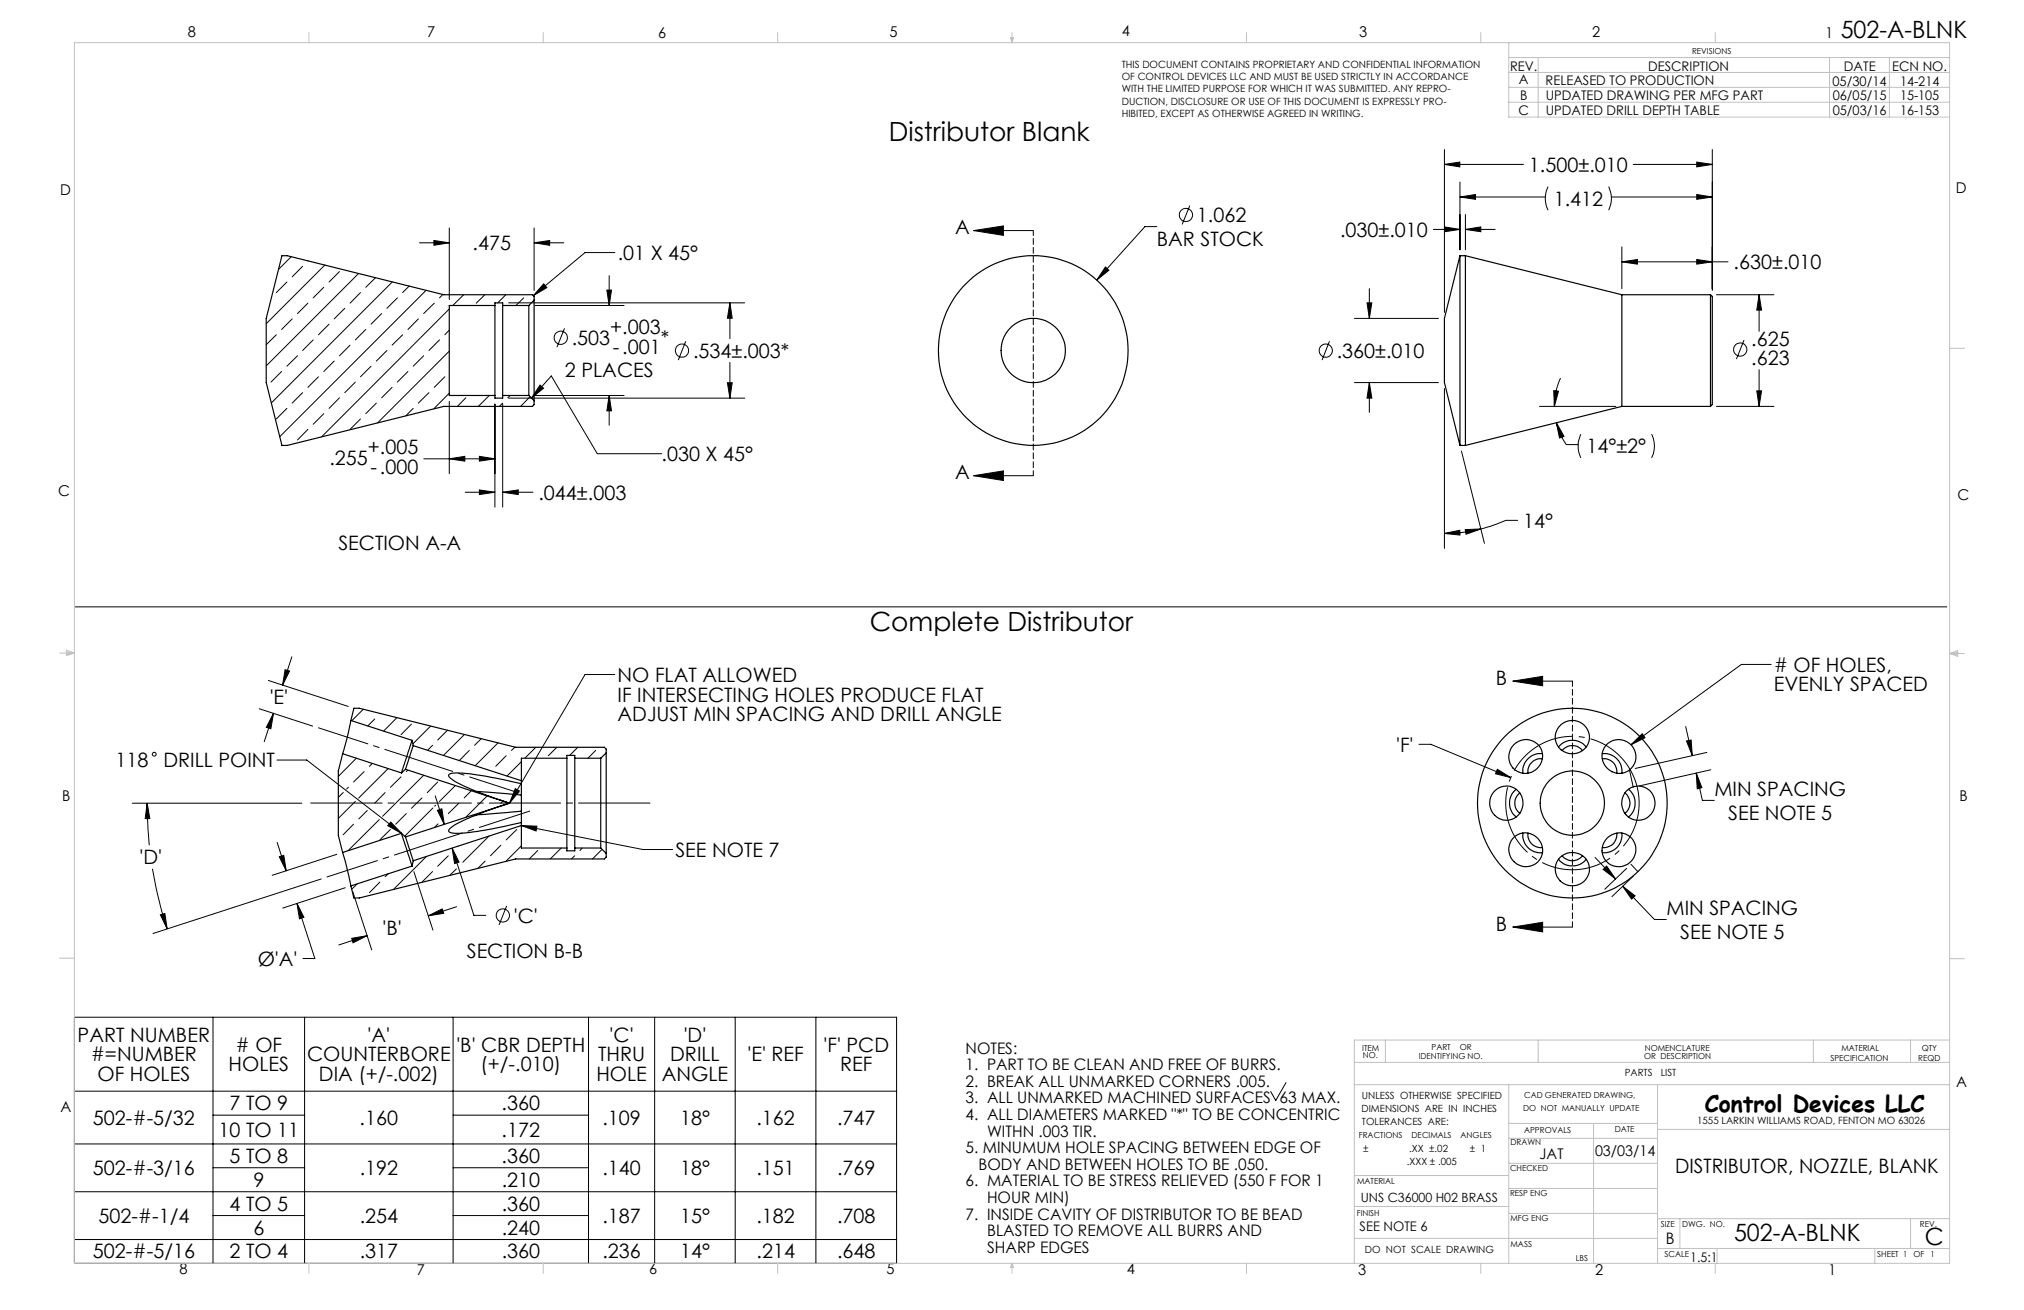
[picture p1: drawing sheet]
<svg xmlns="http://www.w3.org/2000/svg" width="432mm" height="279mm" viewBox="0 0 432 279" stroke-linecap="round" stroke-linejoin="round" font-family="sans-serif">
<g fill="none" stroke="#000" stroke-width=".21">
<path d="M308.2 35.1l3.2-.5v1zM308.2 31.9v34.7M308.2 35.1h16.8M311.5 38.8v14.5M330.3 39.8l-.2 .3a5.5 5.5 0 0 0 .2 4.7M343.2 39.8l.1 .3a5.5 5.5 0 0 1-.1 4.7M348.4 35.1h16.9M362 34.6l3.3 .5-3.3 .5zM365.3 31.9v30M62.1 54.8l-2.7 2.7M64.6 56.8l-2.3 2.3M65.7 55.6v.1"/>
<path d="M69.3 56.5l-12.5 12.5M72.4 57.9l-2.2 2.2M76.5 58.3l-19.7 19.7M80.1 59.2l-2.1 2.1M89.5 51.8h6.3M92.6 51.3l3.2 .5-3.2 .5zM95.8 48.6v15.3M113.9 51.8l3.4-.5v1zM113.9 48.6v13.3M113.9 51.8h6.4M130 58.8v6.4M131.2 53.9h-6.4l-11 9.1"/>
<path d="M207.7 49.2l6.4-1v2zM207.7 49.2h12.7M235.8 56.9l.8 .7-2.6 2.1zM246.8 48.3h-2.5l-10.3 11.4M253.8 43.9l-1.6 4M305.8 48.9h5.7M308.2 48.4l3.3 .5-3.3 .5zM311.5 42l3.3-.5v1zM311.5 42h18.2M312.6 48.9l3.3-.5v1zM312.6 45.8v7.5M312.6 48.9h6.4"/>
<path d="M343.8 42h21.5M346 55.8l3.3-.4v.9zM346 52.7v8.9M346 55.8h22.7M362 55.4l3.3 .4-3.3 .5zM362 41.5l3.3 .5-3.3 .5zM58.9 71.4l-2.1 2.1M60.1 79.2l-2.3 2.3M61.2 60.1l-2.3 2.3M62.3 68l-2.2 2.3M63.5 75.9l-2.3 2.2M65.7 64.7l-2.2 2.2"/>
<path d="M66.8 72.5l-2.2 2.3M69.1 61.3l-2.3 2.2M70.2 69.1l-2.3 2.3M71.3 77l-2.2 2.2M73.6 65.8l-2.3 2.2M74.7 73.6l-2.3 2.3M76.9 62.4l-2.2 2.3M78 70.3l-2.2 2.2M79.2 78.1l-2.3 2.3M81.4 66.9l-2.2 2.2M82.6 74.8l-2.3 2.2M83.7 60.1l-25.8 25.8"/>
<path d="M84.8 63.5l-2.2 2.3M85.9 71.4l-2.3 2.2M87 79.2l-2.2 2.3M87.3 61l-1.4 1.4M89.3 68l-2.3 2.3M90.4 75.9l-2.2 2.2M90.9 61.9l-31.2 31.2M92.6 64.7l-2.2 2.2M93.8 72.5l-2.3 2.3M94.5 62.8l-.7 .7M95.8 65.9l-27.2 27.3M95.8 74.9l-15.2 15.3"/>
<path d="M95.8 70.4l-.9 1M98.9 62.9l-2.3 2.3M103.4 62.9l-1.8 1.8M107.9 62.9l-1.7 1.7M108.5 64.6h50.4M111.7 63.5l-1.6 1.7M114.1 65.2h19M116 60.5l.7 .8-2.9 1.7zM120.4 70l-1.6 4M129.5 61.9h1l-.5 3.3zM146.3 72.8l-1.6 4M155.7 64.6l.5 3.3h-1z"/>
<path d="M155.7 64.6v7.6M155.7 77.3v7.6M283.6 72.8l-1.6 4M289 67.9h17.9M291.6 64.6h1.1l-.6 3.3zM292.1 61.6v6.3M366.2 62.9h12.3M372.1 72.5l-1.6 4.1M375.3 62.9l.5 3.2h-1zM375.3 62.9v7.8M375.3 78.8v7.9M61.2 87.1l-2.3 2.3"/>
<path d="M64.6 83.7l-2.3 2.3M65.7 91.6l-2.2 2.2M67.9 80.4l-2.2 2.2M69.1 88.2l-2.3 2.3M72.4 84.8l-2.2 2.3M75.8 81.5l-2.2 2.2M76.9 89.4l-2.2 2.2M80.3 86l-2.3 2.2M83.6 82.6l-2.2 2.2M88.2 87.1l-1.6 1.6M90.4 97.9h15.2M91.5 83.7l-2.2 2.3"/>
<path d="M94.9 80.4l-2.3 2.2M95.8 83.9l-3.3 3.3M95.8 97.9l3.4-.6v1.1zM95.8 85.6v15.4M99.4 84.8l-1.8 1.9M102.3 97.3l3.3 .6-3.3 .5zM104.4 84.3l-2.3 2.4M105.6 86.2v22M107.2 86.2v22M107.2 86l-.7 .7M108.5 84.9h50.4M108.9 84.3l-.6 .5"/>
<path d="M113.1 84.6l-2 2.1M113.4 84.9l4.2-4.7 9.8 16.6h13.7M114.1 84.3h19M115.2 82.1l.8 .7-2.6 2.1zM130 84.3l.5 3.3h-1zM130 84.3v6.4M155.2 81.6h1l-.5 3.3zM289 81.6h17.9M292.1 81.6l.6 3.3h-1.1zM292.1 81.6v6.3M308.2 82.9v34M311.8 96.2l4.9 19.7"/>
<path d="M328.4 86.7h16.3M331.5 83.3l1 .1-.9 3.3zM332 90.1l1.7 3-1 .3zM332 90.1a14.7 14.7 0 0 0 2.2 4.7h2.5M332.9 80.6a14.2 14.2 0 0 0-1.3 6.1M337.3 92.6a5.9 5.9 0 0 0 0 5M352.4 92.6l.1 .3a5.5 5.5 0 0 1-.1 4.7M366.2 86.7h12.3M374.8 83.4h1l-.5 3.3zM99.2 105h6.4M102.3 104.5l3.3 .5-3.3 .5zM107.2 105l3.4-.5v1z"/>
<path d="M107.2 105h6.5M207.7 101.5l6.4-1.1v2.1zM207.7 101.5h12.7M308.2 113.8l3.2-.7 .1 1zM312.6 113l3.3-.2-3.1 1.1zM315.9 112.8a30.5 30.5 0 0 1-7.7 1M323.8 111h-2.6l-3.2 1.3-2.1 .5M16.1 129.4h399.2M55.3 151.2l11.4 3.7M57.3 145.1l17 5.6M58.3 152.1l-.5 3.3-1-.3zM58.3 152.1l-1.9 6.1"/>
<path d="M60.8 142.8l1 .3-1.5 3zM62.3 140.1l-2 6M77.5 151.3l-2.4 2.4M79.9 153.4l-1.4 1.4M81.1 152.2h-.1M84.7 153.1l-2.9 2.8M87.8 154.4l-2.3 2.3M91.9 154.9l-3.8 3.7M92.3 159l-1.1 1M95.5 155.8l-2.1 2M99.1 156.7l-4.5 4.4M102.7 157.6l-1.5 1.4"/>
<path d="M106.3 158.4l-4.9 4.9M109.9 159.3l-.8 .8M114.3 159.4l-2.3 2.3M118.8 159.4l-1.8 1.8M123.3 159.4l-1.8 1.7M131.2 143.9h-6.4l-16.1 27.4M302.7 158.7h2.6l17 7.1M322.8 145.3l6.3-1v2zM322.8 145.3h12.7M347.9 158.9l2.4-2.4 .6 .8zM359.6 155l1.4 6.1M359.8 158l1-.2 .2 3.3z"/>
<path d="M377.9 141.7h-6.4l-23.6 17.2M28.2 171.3h36.2M31.4 171.3l.6 3.3h-1zM31.4 171.3l.2 5.6 .3 3.4M59.1 162.1h6.3l20.3 15.6M59.1 179.7l2 6M73.2 169l-1 1.1M74.3 167.9l-.4 .4M75.4 175.8l-2.2 2.2M75.8 170.9l-3.6 3.7M76 161.7l-3.8 3.9M77.7 164.6l-2.3 2.2"/>
<path d="M78.4 172.9l-1.8 1.8M79.4 162.8l-.6 .6M80.9 174.8l-6.6 6.6M82.2 169.1l-2.3 2.2M82.8 163.9l-6.3 6.3M83.3 176.9l-2.3 2.2M83.4 175.3l2.3 2.4-3-1.6zM85.5 165.7l-2.2 2.2M86.7 173.5l-2.3 2.3M87 164.3l-.3 .3M90 170.2l-2.2 2.2M90.4 165.3l-8.8 8.8"/>
<path d="M92.4 172.3l-6.1 6.1M92.9 169.8l1.9 6M93 171.7l-.3 .2M93.3 172.8l1-.3 .5 3.3zM93.4 166.8l-2.2 2.3M93.5 175.7l-.8 .8M97.2 167.5l-3.5 3.5M97.9 171.3l-2.3 2.2M100.1 160.1l-2.1 2.1M100.5 168.7l-1.5 1.5M103.9 169.8l-4.6 4.5M104.3 178.3l-5.6 5.6"/>
<path d="M107.3 170.9l-.4 .4M108 161.2l-2.2 2.2M109.9 168.2l.9 .5-2.1 2.6zM110.2 176.9l-2.2 2.2M111.2 176.1l26 5.1h6.3M111.2 162.5l-3 3M111.2 176.1l3.3 .1-.1 1zM127.1 160.1l-1.7 1.6M319.4 164.1l2.9 1.7-3.2-.8zM347.6 164.2l.8 3.7M361.9 164.9l1.3 5.8h2.5M361.9 164.9l1.2 3.1-1 .2z"/>
<path d="M364.1 160.5l-15.2 3.4M365 164.2l-15.3 3.4M32.5 185.3a92.5 92.5 0 0 0 3.2 12.8M34.2 195.1l1-.3 .5 3.3zM59.6 182.7l.9-.3 .6 3.3zM63.4 192.7l1.4 3-.9 .3zM63.4 192.7l3.8 11.7h-2.6M68.5 187.5l-35.9 11.6M71.9 182.2l-13.8 4.5M73.7 189.3l-13.4 4.4M75.2 190.1l4.1 12.5M76.2 188.5l-1.2 1.2"/>
<path d="M78.3 199.6l-6 1.9M81 188.1l-2.2 2.3M82.8 186.3l-.6 .7M88.3 185.9l4.1 12.5M91 182.6l-7 7.1M91.4 195.3l2.9-1.4 .4 .9zM92.3 185.9l-2.3 2.2M95.6 182.5l-2.2 2.2M96.4 180.9l1.5 3-.9 .3zM96.4 180.9l4.7 14.3h2.5M97.4 185.3l-1.5 1.4M97.4 193.4l-6 1.9"/>
<path d="M97.7 180.5h-.1M103.5 183.7l-1.6 1.5M106.9 180.3l-2.3 2.2M108.1 193.2l-1.6 4.1M111.2 180.4l-3.3 3.3M114.7 181.4l-1.8 1.8M119.7 180.9l-2.3 2.3M122.6 182.5l-.7 .7M124.2 180.9l-.5 .5M128.4 181.2l-2 2M322.8 197.7l6.3-1v2.1zM322.8 197.7h12.7"/>
<path d="M340.3 182.9l4.4 4.6M342 185.4l.8-.7 1.9 2.8zM346.2 189l6.8 7.1h2.5M346.2 189l2.6 2.1-.7 .7zM347 185.2l-4.6 4.5M347.9 184.3l1.5 1.6M348.5 186.8l-4.6 4.4M15.9 217h175.4v52.5h-175.4zM45.4 217v52.5M65 217v52.5M75 200.1l3.3-.5-3 1.5zM96.7 217v52.5"/>
<path d="M125.6 217v52.5M139.7 217v52.5M156.8 217v52.5M174.1 217v52.5M15.9 232.7h175.4M45.4 237.8h19.6M96.7 237.8h28.9M274.4 230.9l-2.2 3.8-1.1-1.9M15.9 244h175.4M15.9 254.2h175.4M45.4 249.1h19.6M45.4 259.3h19.6"/>
<path d="M96.7 249.1h28.9M96.7 259.3h28.9M15.9 264.4h175.4"/>
<circle cx="253" cy="45.9" r="1.42"/>
<circle cx="119.6" cy="72" r="1.4"/>
<circle cx="145.5" cy="74.8" r="1.41"/>
<circle cx="282.8" cy="74.8" r="1.42"/>
<circle cx="371.3" cy="74.6" r="1.41"/>
<circle cx="32.9" cy="160.9" r=".41"/>
<circle cx="107.3" cy="195.2" r="1.41"/>
</g>
<path d="M349.1 167.1a14.2 14.2 0 0 0-23.8-5.8 14.2 14.2 0 0 0 6.3 23.7 14.2 14.2 0 0 0 17.7-16.8l-.2-1.1" fill="none" stroke="#000" stroke-width=".21" stroke-dasharray="15.2 1.3 1.3 1.3" stroke-dashoffset="1" stroke-linecap="butt"/>
<path d="M220.4 49.2v52.3" fill="none" stroke="#000" stroke-width=".21" stroke-dasharray="1.3 .6" stroke-dashoffset=".2"/>
<path d="M335.5 145.2v52.5" fill="none" stroke="#000" stroke-width=".21" stroke-dasharray="1.3 .6" stroke-dashoffset=".1"/>
<path d="M67.9 155.2l42.8 13.9" fill="none" stroke="#000" stroke-width=".21" stroke-dasharray="15.2 1.3 1.3 1.3" stroke-dashoffset="4.2"/>
<path d="M65.7 171.3h73.6" fill="none" stroke="#000" stroke-width=".21" stroke-dasharray="15.2 1.3 1.3 1.3" stroke-dashoffset="-.6"/>
<path d="M69.8 187l43.2-14" fill="none" stroke="#000" stroke-width=".21" stroke-dasharray="15.2 1.3 1.3 1.3" stroke-dashoffset="3.9"/>
<g fill="none" stroke="#c0c0c0" stroke-width=".21">
<path d="M15.9 9.1h400v260.4h-400zM65.9 6.9v2.2M115.9 6.9v2.2M165.9 6.9v2.2M215.6 8h.6l-.3 1.1zM215.7 8l.2 1.1M215.9 6.9v2.2M216 8l-.1 1.1M265.9 6.9v2.2M315.9 6.9v2.2M321.9 9.1v15.9h94M321.9 15.5h94"/>
<path d="M321.9 18.6h94M321.9 12.3h94M328.2 12.3v12.7M365.9 6.9v2.2M390.3 12.3v12.7M403.1 12.3v12.7M321.9 21.8h94M415.9 74.3h3.2M12.7 139.3h3.2M14.2 139.1l1.7 .2M14.2 138.7l1.7 .6-1.7 .5zM15.9 139.3l-1.7 .3"/>
<path d="M415.9 139.4h3.2M415.9 139.4l1.8-.6v1.2zM415.9 139.4l1.8 .3M417.7 139.2l-1.8 .2M12.7 204.4h3.2M415.9 204.5h3.2M288.9 231.4h127M288.9 226.6h127M295.6 221.8v4.8M321.9 231.4v38.1M321.9 239.6h31.7M328.2 221.8v4.8"/>
<path d="M340 239.6v29.9M353.6 231.4v38.1M386.9 221.8v4.8M407.6 221.8v4.8M415.9 221.8h-127v47.7M288.9 257.3h33M288.9 250.7h33M321.9 258.8h31.7M321.9 253.5h31.7M321.9 248.1h31.7M321.9 242.8h31.7M353.6 259.9h62.3"/>
<path d="M353.6 240.9h62.3M358.4 259.9v6.4M407.6 259.9v6.4M65.9 269.5v2.1M115.9 269.5v2.1M165.9 269.5v2.1M215.9 269.5v2.1M215.9 269.5l.3 .8h-.6zM265.9 269.5v2.1M288.9 264.1h64.7M315.9 269.5v2.1M353.6 266.3h62.3"/>
<path d="M365.9 269.5v2.1M366.3 266.3v3.2M400 266.3v3.2"/>
</g>
<g fill="#000">
<path d="M362 34.6l3.3 .5-3.3 .5zM308.2 35.1l3.2-.5v1zM375.3 62.9l.5 3.2h-1zM374.8 83.4h1l-.5 3.3zM362 55.4l3.3 .4-3.3 .5zM346 55.8l3.3-.4v.9zM312.6 48.9l3.3-.5v1zM308.2 48.4l3.3 .5-3.3 .5zM331.5 83.3l1 .1-.9 3.3zM332 90.1l1.7 3-1 .3zM291.6 64.6h1.1l-.6 3.3zM292.1 81.6l.6 3.3h-1.1zM308.2 113.8l3.2-.7 .1 1zM312.6 113l3.3-.2-3.1 1.1zM311.5 42l3.3-.5v1zM362 41.5l3.3 .5-3.3 .5zM235.8 56.9l-1.8 2.8 2.6-2.1zM129.5 61.9h1l-.5 3.3zM130 84.3l.5 3.3h-1zM155.7 64.6l.5 3.3h-1zM155.2 81.6h1l-.5 3.3zM102.3 97.3l3.3 .6-3.3 .5zM95.8 97.9l3.4-.6v1.1zM102.3 104.5l3.3 .5-3.3 .5zM107.2 105l3.4-.5v1zM92.6 51.3l3.2 .5-3.2 .5zM113.9 51.8l3.4-.5v1zM59.6 182.7l.9-.3 .6 3.3zM63.4 192.7l1.4 3-.9 .3zM93.3 172.8l1-.3 .5 3.3zM96.4 180.9l1.5 3-.9 .3zM75 200.1l3.3-.5-3 1.5zM91.4 195.3l2.9-1.4 .4 .9zM58.3 152.1l-.5 3.3-1-.3zM60.8 142.8l1 .3-1.5 3z"/>
<path d="M207.7 49.2l6.4-1v2zM207.7 101.5l6.4-1.1v2.1zM322.8 145.3l6.3-1v2zM322.8 197.7l6.3-1v2.1z"/>
<path d="M116 60.5l.7 .8-2.9 1.7zM115.2 82.1l.8 .7-2.6 2.1zM347.9 158.9l2.4-2.4 .6 .8zM111.2 176.1l3.3 .1-.1 1zM83.4 175.3l2.3 2.4-3-1.6zM109.9 168.2l.9 .5-2.1 2.6z"/>
<path d="M359.8 158l1-.2 .2 3.3zM361.9 164.9l1.2 3.1-1 .2zM342 185.4l.8-.7 1.9 2.8zM346.2 189l2.6 2.1-.7 .7zM319.4 164.1l-.3 .9 3.2 .8zM31.4 171.3l.6 3.3h-1zM34.2 195.1l1-.3 .5 3.3z"/>
</g>
<g fill="none" stroke="#000" stroke-width=".25">
<path d="M311.5 54.5v40.5M311.5 54.5l-3.3 13.4v13.7l3.3 13.4M311.5 54.5h1.1M312.6 54.5v40.5M312.6 54.5l33.4 8.4M105.6 65.2v19.1M105.6 65.2h-9.8v19.1h9.8M105.6 65.2v-.6h1.6v.6M107.2 65.2v19.1M107.2 65.2h5.6M112.8 65.2v19.1M113.9 64v21.5"/>
<path d="M113.9 64v-.8l-.3-.3h-18.9l-33.4-8.4h-1.2l-3.3 13.4v13.7l3.3 13.4h1.2l33.4-8.3h18.9l.3-.4v-.8M113.9 64l-1.1 1.2M346 62.9v23.8M346 62.9h18.9M364.9 62.9a1.32 1.32 0 0 1 .4 1.5v21.9l-.4 .4M364.9 62.9v23.8M105.6 84.3v.6h1.6v-.6M107.2 84.3h5.6M112.8 84.3l1.1 1.2M311.5 95h1.1M346 86.7l-33.4 8.3M346 86.7h18.9"/>
<path d="M74.9 153.7l-1 4.1-.8 3M74.9 153.7l.6-2.6h1.2l33.3 8.3h18.9l.4 .4v.8M74.9 153.7l13 4.2M87.9 157.9l-2.2 7M87.9 157.9l.3 1.1M88.2 159l-1.7 5.1M88.2 159l23 7.5M332.5 159.3a3.8 3.8 0 0 1 5.9 0M333 154.6a3.6 3.6 0 0 1 5.1 .1 3.6 3.6 0 0 1 0 5.1 3.6 3.6 0 0 1-5.1 .1 3.5 3.5 0 0 1 0-5.3zM73.1 160.8l-.9 3.6v13.8l.9 3.6M73.1 160.8l12.6 4.1M85.7 177.7l2.2 7"/>
<path d="M85.7 177.7l-12.6 4.1M85.7 177.7l.8 .8M86.5 178.5l1.7 5.1M86.5 164.1l-.8 .8M86.5 164.1l22.2 7.2M101.7 168.8l9.5 .8M108.7 171.3a50.4 50.4 0 0 0-12.5 5.2l-.2 .2a.53 .53 0 0 0-.3 .6 .53 .53 0 0 0 .7 .4 41.7 41.7 0 0 0 12-1.6l2.8-.7M108.7 171.3l-22.2 7.2M111.2 175.4v.7M111.2 167.1a66.1 66.1 0 0 0-14.2-2.2 .92 .92 0 0 0-1.3 .6l.2 .3a26.8 26.8 0 0 0 8.4 4l4.4 1.5M111.2 166.5v.6M111.2 173l-9.5 .8"/>
<path d="M111.2 173v2.4M111.2 169.6v3.4M111.2 167.1v2.5M111.2 176.1v4.8h9.7M111.2 176.1l-23 7.5M120.9 161.7v19.2M120.9 161.7h-9.7v4.8M120.9 161.7v-.6h1.7v.6M122.6 161.7v19.2M122.6 161.7h5.6M128.2 161.7v19.2M129.3 160.6v21.4"/>
<path d="M129.3 160.6l-1.1 1.1M318.7 168.9a3.6 3.6 0 0 1 5.1-.2 3.6 3.6 0 0 1 .1 5 3.6 3.6 0 0 1-5 .2 3.7 3.7 0 0 1-.2-5zM322.8 178.8a3.6 3.6 0 0 1 6.1 1.3 3.6 3.6 0 0 1-4.2 4.6 3.7 3.7 0 0 1-1.9-5.9zM323.5 168.3a3.8 3.8 0 0 0 0 6M324.2 169.1a2.74 2.74 0 0 0 0 4.4M324.9 177.7a3.8 3.8 0 0 0 4.2 4.2M326 177.7a2.76 2.76 0 0 0 3 3.1M329 161.8a2.8 2.8 0 0 0-3 3.1M329.1 160.7a3.8 3.8 0 0 0-4.2 4.2M333.3 160.1a2.77 2.77 0 0 1 4.3 0M341.8 160.7a3.8 3.8 0 0 1 4.2 4.2M341.8 161.8a2.76 2.76 0 0 1 3.1 3.1"/>
<path d="M342.9 178.7a3.6 3.6 0 0 1 6 1.8 3.6 3.6 0 0 1-4.6 4.2 3.5 3.5 0 0 1-1.4-6zM344.9 177.7a2.72 2.72 0 0 1-3.1 3.1M346 177.7a3.8 3.8 0 0 1-4.2 4.2M346.6 169.1a2.71 2.71 0 0 1 .1 4.4M347 168.7a3.6 3.6 0 0 1 5.2 .2 3.6 3.6 0 0 1-.5 5.2 3.6 3.6 0 0 1-5.2-.9 3.9 3.9 0 0 1 .5-4.5zM347.4 168.3a3.8 3.8 0 0 1 0 6M73.1 181.8l1.8 7.1M87.9 184.7l-13 4.2M88.2 183.6l-.3 1.1M120.9 180.9v.6h1.7v-.6M122.6 180.9h5.6M128.2 180.9l1.1 1.1"/>
<path d="M129.3 182v.8l-.4 .4h-18.9l-33.3 8.3h-1.2l-.6-2.6M332.5 183.3a3.8 3.8 0 0 0 5.9 0M333.3 182.5a2.74 2.74 0 0 0 4.3 0"/>
<circle cx="220.4" cy="74.8" r="6.8"/>
<circle cx="220.4" cy="74.8" r="20.2"/>
<circle cx="325.5" cy="161.4" r="3.6"/>
<circle cx="335.4" cy="171.3" r="20.2"/>
<circle cx="335.4" cy="171.3" r="6.9"/>
<circle cx="345.4" cy="161.3" r="3.6"/>
<circle cx="335.5" cy="185.4" r="3.6"/>
</g>
<g font-size="5.6">
<text x="189.6" y="30">Distributor Blank</text>
<text x="185.5" y="134.6">Complete Distributor</text>
</g>
<g font-size="5.1">
<text x="392.7" y="8">502-A-BLNK</text>
<text x="369.9" y="264.7">502-A-BLNK</text>
<text x="410.6" y="265.5">C</text>
</g>
<text font-size="4.9" x="363.7" y="237.1">Control Devices LLC</text>
<g font-size="4.2">
<text x="326.2" y="36.7">1.500±.010</text>
<text x="255.4" y="47.4">1.062</text>
<text x="331.5" y="43.9">1.412</text>
<text x="100.8" y="53.4">.475</text>
<text x="203.8" y="50">A</text>
<text x="246.8" y="52.5">BAR STOCK</text>
<text x="285.9" y="50.5">.030±.010</text>
<text x="131.8" y="55.5">.01 X 45°</text>
<text x="369.9" y="57.4">.630±.010</text>
<text x="130.2" y="71.3">+.003</text>
<text x="122" y="73.6">.503</text>
<text x="130.8" y="75.4">-.001</text>
<text x="141" y="73.6">*</text>
<text x="147.8" y="76.3">.534±.003*</text>
<text x="285.2" y="76.3">.360±.010</text>
<text x="373.6" y="73.8">.625</text>
<text x="373.6" y="77.9">.623</text>
<text x="120.5" y="80.4">2 PLACES</text>
<text x="70.3" y="99.2">.255</text>
<text x="78.5" y="96.9">+.005</text>
<text x="79.1" y="101">-.000</text>
<text x="141.2" y="98.3">.030 X 45°</text>
<text x="338.5" y="96.7">14°±2°</text>
<text x="114.9" y="106.6">.044±.003</text>
<text x="203.8" y="102.2">A</text>
<text x="325" y="112.6">14°</text>
<text x="72.2" y="117.3">SECTION A-A</text>
<text x="378.4" y="143.3"># OF HOLES,</text>
<text x="131.8" y="145.5">NO FLAT ALLOWED</text>
<text x="131.8" y="149.7">IF INTERSECTING HOLES PRODUCE FLAT</text>
<text x="319.1" y="146">B</text>
<text x="378.4" y="147.5">EVENLY SPACED</text>
<text x="57.5" y="150.2">'E'</text>
<text x="131.8" y="153.8">ADJUST MIN SPACING AND DRILL ANGLE</text>
<text x="297.8" y="160.3">'F'</text>
<text x="24.6" y="163.7">118</text>
<text x="34.9" y="163.7">DRILL POINT</text>
<text x="365.7" y="169.8">MIN SPACING</text>
<text x="368.7" y="174.8">SEE NOTE 5</text>
<text x="29.8" y="184.4">'D'</text>
<text x="144.1" y="182.8">SEE NOTE 7</text>
<text x="109.6" y="196.8">'C'</text>
<text x="355.5" y="195.2">MIN SPACING</text>
<text x="81.6" y="199.4">'B'</text>
<text x="319.1" y="198.5">B</text>
<text x="358.5" y="200.2">SEE NOTE 5</text>
<text x="55" y="206">Ø'A'</text>
<text x="99.6" y="204.4">SECTION B-B</text>
<text x="16.6" y="222.2">PART NUMBER</text>
<text x="19.4" y="226.3">#=NUMBER</text>
<text x="50.3" y="224.3"># OF</text>
<text x="65.5" y="226.3">COUNTERBORE</text>
<text x="78.4" y="222.2">'A'</text>
<text x="97.4" y="224.3">'B' CBR DEPTH</text>
<text x="127.6" y="226.3">THRU</text>
<text x="130.1" y="222.2">'C'</text>
<text x="143" y="226.3">DRILL</text>
<text x="145.9" y="222.2">'D'</text>
<text x="159.5" y="226.3">'E' REF</text>
<text x="175.7" y="224.3">'F' PCD</text>
<text x="20.8" y="230.5">OF HOLES</text>
<text x="48.8" y="228.4">HOLES</text>
<text x="68" y="230.5">DIA (+/-.002)</text>
<text x="102.5" y="228.4">(+/-.010)</text>
<text x="127.2" y="230.5">HOLE</text>
<text x="141.2" y="230.5">ANGLE</text>
<text x="179.2" y="228.5">REF</text>
<text x="19.8" y="239.9">502-#-5/32</text>
<text x="49" y="236.8">7 TO 9</text>
<text x="76.7" y="239.9">.160</text>
<text x="107" y="236.8">.360</text>
<text x="128.5" y="239.9">.109</text>
<text x="145.1" y="239.9">18°</text>
<text x="161.4" y="239.9">.162</text>
<text x="178.6" y="239.9">.747</text>
<text x="46.6" y="242.4">10 TO 11</text>
<text x="107" y="242.4">.172</text>
<text x="19.8" y="250.6">502-#-3/16</text>
<text x="49" y="248">5 TO 8</text>
<text x="76.7" y="250.6">.192</text>
<text x="107" y="248">.360</text>
<text x="128.5" y="250.6">.140</text>
<text x="145.1" y="250.6">18°</text>
<text x="161.4" y="250.6">.151</text>
<text x="178.6" y="250.6">.769</text>
<text x="357.4" y="250.2">DISTRIBUTOR, NOZZLE, BLANK</text>
<text x="54.1" y="253.1">9</text>
<text x="107" y="253.1">.210</text>
<text x="21" y="260.8">502-#-1/4</text>
<text x="49" y="258.2">4 TO 5</text>
<text x="54.1" y="263.3">6</text>
<text x="76.7" y="260.8">.254</text>
<text x="107" y="258.2">.360</text>
<text x="107" y="263.3">.240</text>
<text x="128.5" y="260.8">.187</text>
<text x="145.1" y="260.8">15°</text>
<text x="161.4" y="260.8">.182</text>
<text x="178.6" y="260.8">.708</text>
<text x="19.8" y="268.4">502-#-5/16</text>
<text x="49" y="268.4">2 TO 4</text>
<text x="76.7" y="268.4">.317</text>
<text x="107" y="268.4">.360</text>
<text x="128.5" y="268.4">.236</text>
<text x="145.1" y="268.4">14°</text>
<text x="161.4" y="268.4">.214</text>
<text x="178.6" y="268.4">.648</text>
</g>
<g font-size="3.4">
<text x="206" y="224.7">NOTES:</text>
<text x="206" y="228.3">1. PART TO BE CLEAN AND FREE OF BURRS.</text>
<text x="206" y="231.8">2. BREAK ALL UNMARKED CORNERS .005.</text>
<text x="206" y="235.3">3. ALL UNMARKED MACHINED SURFACES 63 MAX.</text>
<text x="206" y="238.9">4. ALL DIAMETERS MARKED &quot;*&quot; TO BE CONCENTRIC</text>
<text x="206" y="246">5. MINUMUM HOLE SPACING BETWEEN EDGE OF</text>
<text x="210.6" y="242.4">WITHN .003 TIR.</text>
<text x="208.7" y="249.5">BODY AND BETWEEN HOLES TO BE .050.</text>
<text x="206" y="253">6. MATERIAL TO BE STRESS RELIEVED (550 F FOR 1</text>
<text x="210.6" y="256.6">HOUR MIN)</text>
<text x="206" y="260.1">7. INSIDE CAVITY OF DISTRIBUTOR TO BE BEAD</text>
<text x="210.6" y="263.7">BLASTED TO REMOVE ALL BURRS AND</text>
<text x="210.6" y="267.2">SHARP EDGES</text>
<text x="355.4" y="265.2">B</text>
</g>
<g font-size="3.2">
<text x="40" y="7.9">8</text>
<text x="91.1" y="7.9">7</text>
<text x="140.4" y="8.1">6</text>
<text x="189.8" y="7.9">5</text>
<text x="239.3" y="7.6">4</text>
<text x="289.9" y="7.9">3</text>
<text x="339.7" y="7.9">2</text>
<text x="389.5" y="8.1">1</text>
<text x="12.8" y="41.6">D</text>
<text x="417.3" y="41.1">D</text>
<text x="12.4" y="105.7">C</text>
<text x="417.6" y="106.5">C</text>
<text x="13.3" y="170.9">B</text>
<text x="418.1" y="170.8">B</text>
<text x="417.3" y="231.9">A</text>
<text x="12.9" y="237.2">A</text>
<text x="38.3" y="271.8">8</text>
<text x="88.9" y="272">7</text>
<text x="138.5" y="271.8">6</text>
<text x="189.1" y="271.8">5</text>
<text x="240.4" y="271.8">4</text>
<text x="289.7" y="272">3</text>
<text x="340.3" y="272">2</text>
<text x="390.1" y="272">1</text>
</g>
<g font-size="3.1">
<text x="328.5" y="247.1">JAT</text>
<text x="340.3" y="246.5">03/03/14</text>
</g>
<g font-size="2.8">
<text x="322.2" y="15.2">REV.</text>
<text x="324" y="18">A</text>
<text x="351.6" y="15.2">DESCRIPTION</text>
<text x="393.4" y="15.2">DATE</text>
<text x="403.7" y="15.2">ECN NO.</text>
<text x="324.3" y="21.4">B</text>
<text x="329.8" y="18.2">RELEASED TO PRODUCTION</text>
<text x="329.8" y="21.4">UPDATED DRAWING PER MFG PART</text>
<text x="390.9" y="18.4">05/30/14</text>
<text x="391" y="21.4">06/05/15</text>
<text x="405.3" y="18.4">14-214</text>
<text x="405.3" y="21.4">15-105</text>
<text x="324" y="24.6">C</text>
<text x="329.8" y="24.6">UPDATED DRILL DEPTH TABLE</text>
<text x="391" y="24.6">05/03/16</text>
<text x="405.3" y="24.6">16-153</text>
<text x="290.1" y="262.6">SEE NOTE 6</text>
<text x="360.6" y="269.1">1.5:1</text>
</g>
<text font-size="2.7" x="290.3" y="256.3">UNS C36000 H02 BRASS</text>
<g font-size="2.1">
<text x="239.3" y="14.5">THIS DOCUMENT CONTAINS PROPRIETARY AND CONFIDENTIAL INFORMATION</text>
<text x="239.3" y="17.1">OF CONTROL DEVICES LLC AND MUST BE USED STRICTLY IN ACCORDANCE</text>
<text x="239.3" y="19.7">WITH THE LIMITED PURPOSE FOR WHICH IT WAS SUBMITTED. ANY REPRO-</text>
<text x="239.3" y="22.3">DUCTION, DISCLOSURE OR USE OF THIS DOCUMENT IS EXPRESSLY PRO-</text>
<text x="239.3" y="24.9">HIBITED, EXCEPT AS OTHERWISE AGREED IN WRITING.</text>
<text x="346.6" y="229.4">PARTS</text>
<text x="354.3" y="229.4">LIST</text>
<text x="290.5" y="237.1">DIMENSIONS ARE IN INCHES</text>
<text x="290.6" y="234.5">UNLESS OTHERWISE SPECIFIED</text>
<text x="290.6" y="239.9">TOLERANCES ARE:</text>
<text x="362.1" y="239.8">1555 LARKIN WILLIAMS ROAD, FENTON MO 63026</text>
<text x="290.8" y="245.6">±</text>
<text x="300.6" y="245.6">.XX ±.02</text>
<text x="313.6" y="245.6">± 1</text>
<text x="300.1" y="248.5">.XXX ± .005</text>
<text x="291.2" y="267.1">DO NOT SCALE DRAWING</text>
</g>
<g font-size="1.8">
<text x="361" y="11.5">REVISIONS</text>
<text x="290.6" y="224.1">ITEM</text>
<text x="290.8" y="225.7">NO.</text>
<text x="302.7" y="225.9">IDENTIFYING NO.</text>
<text x="305.4" y="223.9">PART</text>
<text x="311.4" y="223.9">OR</text>
<text x="350.8" y="226">OR DESCRIPTION</text>
<text x="350.9" y="224.1">NOMENCLATURE</text>
<text x="390.5" y="226.3">SPECIFICATION</text>
<text x="392.9" y="224.2">MATERIAL</text>
<text x="409.2" y="226.2">REQD</text>
<text x="410" y="224.1">QTY</text>
<text x="325" y="236.9">DO NOT MANUALLY UPDATE</text>
<text x="325.2" y="234.1">CAD GENERATED DRAWING,</text>
<text x="289.9" y="242.7">FRACTIONS</text>
<text x="301.2" y="242.7">DECIMALS</text>
<text x="311.6" y="242.7">ANGLES</text>
<text x="322.2" y="244.3">DRAWN</text>
<text x="325.2" y="241.6">APPROVALS</text>
<text x="344.5" y="241.4">DATE</text>
<text x="322.1" y="249.8">CHECKED</text>
<text x="289.5" y="252.6">MATERIAL</text>
<text x="322.1" y="255.1">RESP ENG</text>
<text x="289.5" y="259.3">FINISH</text>
<text x="322.2" y="260.5">MFG ENG</text>
<text x="354.3" y="261.8">SIZE</text>
<text x="358.9" y="261.7">DWG. NO.</text>
<text x="409.6" y="261.8">REV.</text>
<text x="322.2" y="266">MASS</text>
<text x="336.2" y="269">LBS</text>
<text x="355.1" y="268.2">SCALE</text>
<text x="400.5" y="268.1">SHEET 1</text>
<text x="408.2" y="268.1">OF</text>
<text x="411.8" y="268.1">1</text>
</g>
</svg>
